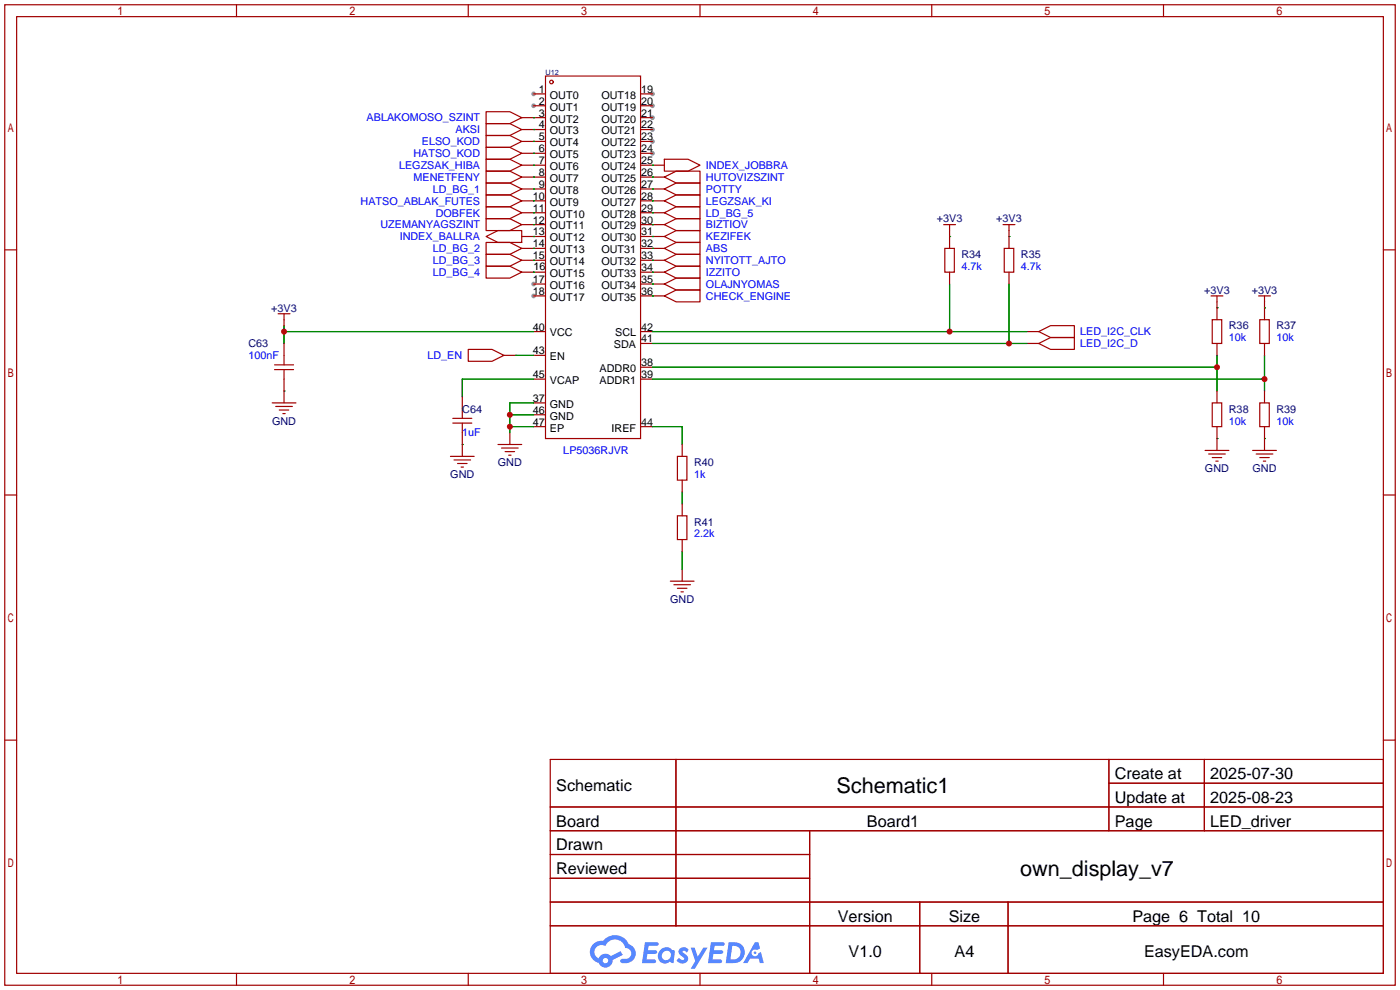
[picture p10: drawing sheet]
<svg xmlns="http://www.w3.org/2000/svg" width="299mm" height="212mm" viewBox="0 0 299 212" stroke-linecap="round" stroke-linejoin="round" font-family="sans-serif">
<g fill="#999">
<circle cx="114" cy="20.1" r=".51"/>
<circle cx="114" cy="22.6" r=".51"/>
<circle cx="114" cy="60.7" r=".51"/>
<circle cx="114" cy="63.2" r=".51"/>
<circle cx="139.4" cy="20.1" r=".51"/>
<circle cx="139.4" cy="22.6" r=".51"/>
<circle cx="139.4" cy="25.1" r=".51"/>
<circle cx="139.4" cy="27.7" r=".51"/>
<circle cx="139.4" cy="30.2" r=".51"/>
<circle cx="139.4" cy="32.8" r=".51"/>
</g>
<g fill="none" stroke="#a10000" stroke-width=".25">
<path d="M1 1h297.2v209.6h-297.2zM3.6 3.6h292.1v204.4h-292.1zM50.5 1v2.6M100.1 1v2.6M149.6 1v2.6M199.1 1v2.6M248.7 1v2.6M1 53.4h2.6M295.7 53.4h2.5M1 105.8h2.6M295.7 105.8h2.5M1 158.2h2.6"/>
<path d="M295.7 158.2h2.5M117.6 162.3h178.1v45.7h-178.1zM117.6 172.5h178.1M117.6 177.5h178.1M144.5 162.3v35.6M173 177.5v30.5M237 162.3v15.2M237 167.4h58.7M257.4 162.3v15.2M117.6 182.6h55.4M117.6 192.8h178.1M117.6 187.7h55.4"/>
<path d="M117.6 197.9h178.1M196.6 192.8v15.2M215.4 192.8v15.2M50.5 208v2.6M100.1 208v2.6M149.6 208v2.6M199.1 208v2.6M248.7 208v2.6"/>
</g>
<g fill="#5487ff">
<path d="M145.3 202.7a1.3 1.3 0 0 1 1.9 .3l-.4 .6a.54 .54 0 0 0-.9-.2l.1 .2a1.34 1.34 0 0 1 .9 1.8 1.47 1.47 0 0 1-2.3-.1l.5-.6 .8 .5a.31 .31 0 0 0 .4-.3 .31 .31 0 0 0-.3-.4 1.12 1.12 0 0 1-.7-1.8z"/>
<path d="M147.6 202.5h.9l.6 2 1.2-2h.9l-2.7 4.6h-.9l1-1.7z"/>
<path d="M137.8 201.4h1.7a1.31 1.31 0 0 1 1.2 .2 .4 .4 0 0 1-.3 .5l-1.8 .1-.1 .9h1.6a.4 .4 0 0 1 .4 .4 .4 .4 0 0 1-.5 .4h-1.6l-.2 1.2h1.4a.46 .46 0 0 1 .5 0 .46 .46 0 0 1 .1 .5l-.4 .2h-2.6z"/>
<path d="M151.9 201.4h1.7a1.32 1.32 0 0 1 1.2 .2 .39 .39 0 0 1-.3 .5l-1.8 .1-.1 .9h1.6a.4 .4 0 0 1 .4 .4 .4 .4 0 0 1-.4 .4h-1.7l-.2 1.2h1.4a.46 .46 0 0 1 .5 0 .46 .46 0 0 1 .1 .5l-.4 .2h-2.6z"/>
<path d="M161.3 201.4h.8l.3 1.3-.6 .4a.75 .75 0 0 0-1.1 .3 .75 .75 0 0 0 .5 1 .75 .75 0 0 0 .9-.7l.5-.2 .6 2.3h-.8l-.3-.9h-1.8l-.5 .9h-1z"/>
<path d="M155.7 201.4l-.6 4.4h1.5a2.27 2.27 0 0 0 2.6-2.2 2.27 2.27 0 0 0-2.7-2.2zM156.5 202.1a1.5 1.5 0 0 1 1.8 1.6 1.5 1.5 0 0 1-1.9 1.4h-.3z"/>
<path d="M141.2 203a1.6 1.6 0 0 0-.3 2.3 1.6 1.6 0 0 0 2.3 .2l.7 .3 .3-2.4-.1-.3-.5-.1a1.58 1.58 0 0 0-2.4 0zM141.8 203.5a.98 .98 0 0 1 1.6 .4 .98 .98 0 0 1-1.1 1.3 .94 .94 0 0 1-.9-.7 .94 .94 0 0 1 .4-1z"/>
<path d="M126.8 201.8a2.37 2.37 0 0 0 1.1 4 1.54 1.54 0 0 0 1.8 1 1.54 1.54 0 0 0 1.2-1.6l2.2-1.1-.5-.8-2 1a1.57 1.57 0 0 0-2.7 .5 1.5 1.5 0 0 1-.7-2.1 1.5 1.5 0 0 1 2.2-.5 2.23 2.23 0 0 1 2.3-1.4 2.23 2.23 0 0 1 2 1.8 1.16 1.16 0 0 1 1.2 1.1 1.16 1.16 0 0 1-1.1 1.2h-.7a.47 .47 0 0 0-.5 .4 .47 .47 0 0 0 .4 .5 2.17 2.17 0 0 0 2.5-.9 2.17 2.17 0 0 0-.3-2.7l-.8-.4a3.2 3.2 0 0 0-5.5-.7l-1.1 .1zM128.8 205.3a.6 .6 0 0 1 1.2 0 .6 .6 0 0 1-1.2 0z"/>
<circle cx="161.4" cy="203.6" r=".28"/>
</g>
<g fill="none" stroke="#a10000" stroke-width=".25">
<path d="M116.6 16.3h20.3v77.4h-20.3zM103.9 39.1h5.1l2.5 1.3-2.5 1.3h-5.1zM103.9 23.9h5.1l2.5 1.2-2.5 1.3h-5.1zM103.9 26.4h5.1l2.5 1.3-2.5 1.3h-5.1zM103.9 29h5.1l2.5 1.2-2.5 1.3h-5.1zM103.9 36.6h5.1l2.5 1.2-2.5 1.3h-5.1zM103.9 34h5.1l2.5 1.3-2.5 1.3h-5.1zM103.9 31.5h5.1l2.5 1.3-2.5 1.2h-5.1zM111.5 25.1h5.1M111.5 27.7h5.1M111.5 30.2h5.1M111.5 32.8h5.1"/>
<path d="M111.5 35.3h5.1M111.5 37.8h5.1M114 20.1h2.6M114 22.6h2.6M136.9 20.1h2.5M136.9 22.6h2.5M136.9 25.1h2.5M136.9 27.7h2.5M136.9 30.2h2.5M136.9 32.8h2.5M136.9 35.3h5.1M136.9 37.8h5.1"/>
<path d="M142 37.8l2.5-1.2h5.1v2.5h-5.1zM142 34h5.1l2.5 1.3-2.5 1.3h-5.1zM103.9 46.7h5.1l2.5 1.3-2.5 1.3h-5.1zM103.9 50.5l2.5-1.2h5.1v2.5h-5.1zM103.9 51.8h5.1l2.5 1.3-2.5 1.3h-5.1zM103.9 54.4h5.1l2.5 1.2-2.5 1.3h-5.1zM103.9 56.9h5.1l2.5 1.3-2.5 1.2h-5.1zM103.9 44.2h5.1l2.5 1.3-2.5 1.2h-5.1zM103.9 41.7h5.1l2.5 1.2-2.5 1.3h-5.1zM111.5 40.4h5.1M111.5 42.9h5.1M111.5 45.5h5.1"/>
<path d="M111.5 48h5.1M111.5 50.5h5.1M111.5 53.1h5.1M111.5 55.6h5.1M111.5 58.2h5.1M136.9 40.4h5.1M136.9 42.9h5.1M136.9 45.5h5.1M136.9 48h5.1M136.9 50.5h5.1M136.9 53.1h5.1M136.9 55.6h5.1"/>
<path d="M136.9 58.2h5.1M142 40.4l2.5-1.3h5.1v2.6h-5.1zM142 42.9l2.5-1.2h5.1v2.5h-5.1zM142 48l2.5-1.3h5.1v2.6h-5.1zM142 53.1l2.5-1.3h5.1v2.6h-5.1zM142 50.5l2.5-1.2h5.1v2.5h-5.1zM142 45.5l2.5-1.3h5.1v2.5h-5.1zM142 58.2l2.5-1.3h5.1v2.5h-5.1zM142 55.6l2.5-1.2h5.1v2.5h-5.1zM201.7 48h2.5M201.9 53.1h2.1v5.1h-2.1zM202.9 48v5.1"/>
<path d="M202.9 58.2v2.5M214.4 48h2.5M214.6 53.1h2.1v5.1h-2.1zM215.6 48v5.1M215.6 58.2v2.5M58.7 78h4M58.7 79h4M59.4 67.1h2.6M60.7 67.1v2.5M60.7 73.4v4.6M60.7 79v7.1M100.1 74.7h5.1l2.5 1.2-2.5 1.3h-5.1z"/>
<path d="M107.7 75.9h2.5M114 60.7h2.6M114 63.2h2.6M114 70.9h2.6M114 75.9h2.6M136.9 60.7h5.1M136.9 63.2h5.1M136.9 78.5h2.5M136.9 70.9h2.5M136.9 73.4h2.5M142 63.2l2.5-1.2h5.1v2.5h-5.1zM142 60.7l2.5-1.3h5.1v2.6h-5.1z"/>
<path d="M219.5 70.9h2.5M219.5 73.4h2.5M222 73.4l2.5-1.3h5.1v2.6h-5.1zM222 70.9l2.5-1.3h5.1v2.5h-5.1zM258.8 63.2h2.6M259.1 68.3h2v5.1h-2zM260.1 63.2v5.1M260.1 73.4v2.5M269 63.2h2.5M269.2 68.3h2.1v5.1h-2.1zM270.3 63.2v5.1M270.3 73.4v2.5"/>
<path d="M58.2 86.1h5M58.9 86.9h3.6M59.7 87.6h2M60.5 88.4h.5M96.3 97.5h5M96.8 90.4h4M96.8 89.4h4M97 98.3h3.6M97.8 99.1h2M98.6 99.8h.5M98.8 84.8v4.6M98.8 90.4v7.1"/>
<path d="M106.4 95h5.1M107.2 95.8h3.5M107.9 96.5h2.1M108.7 97.3h.5M109 92.5v2.5M114 86.1h2.6M114 81h2.6M114 91.2h2.6M114 88.6h2.6M136.9 81h2.5M136.9 91.2h2.5M144.8 97.5h2v5.1h-2z"/>
<path d="M145.8 95v2.5M257.6 96.3h5M258.3 97h3.6M259.1 86.1h2v5.1h-2zM259.1 97.8h2M259.8 98.6h.5M260.1 83.6v2.5M260.1 91.2v5.1M267.7 96.3h5.1M268.5 97h3.5M269.2 86.1h2.1v5.1h-2.1zM269.2 97.8h2.1"/>
<path d="M270 98.6h.5M270.3 83.6v2.5M270.3 91.2v5.1M144.8 110.2h2v5.1h-2zM145.8 102.6v2.6M145.8 107.7v2.5M145.8 115.3v2.6M143.3 124.2h5M144 125h3.6M144.8 125.7h2M145.5 126.5h.5M145.8 121.7v2.5"/>
<circle cx="117.9" cy="17.5" r=".38"/>
</g>
<g fill="none" stroke="#008700" stroke-width=".25">
<path d="M114 27.7h.1M114 30.2h.1M114 32.8h.1M114 35.3h.1M114 37.8h.1M114 25.1h.1M139.4 37.8h.1M139.4 35.3h.1M114 50.5h.1M114 48h.1M114 40.4h.1M114 45.5h.1"/>
<path d="M114 42.9h.1M114 53.1h.1M114 55.6h.1M114 58.2h.1M139.4 53.1h.1M139.4 50.5h.1M139.4 48h.1M139.4 40.4h.1M139.4 55.6h.1M139.4 42.9h.1M139.4 45.5h.1M139.4 58.2h.1"/>
<path d="M202.9 50.5h.1M215.6 50.5h.1M60.7 69.6v3.8M60.7 70.9h53.3M110.2 75.9h3.8M139.4 63.2h.1M139.4 60.7h.1M139.4 70.9h80.1M139.4 73.4h80.1M139.4 78.5h120.7M202.9 60.7v10.2M215.6 60.7v12.7"/>
<path d="M260.1 65.8h.1M260.1 75.9v7.7M270.3 65.8h.1M270.3 75.9v7.7M60.7 83.6h.1M98.8 95h.1M109 88.6h5M109 91.2h5M114 81h-15.2v3.8M114 86.1h-5v6.4M139.4 81h130.9M139.4 91.2h6.4v3.8"/>
<path d="M260.1 93.7h.1M270.3 93.7h.1M145.8 105.2v2.5M145.8 117.9v3.8"/>
</g>
<g fill="#c00">
<circle cx="60.7" cy="70.9" r=".63"/>
<circle cx="109" cy="91.2" r=".63"/>
<circle cx="109" cy="88.6" r=".63"/>
<circle cx="215.6" cy="73.4" r=".63"/>
<circle cx="202.9" cy="70.9" r=".63"/>
<circle cx="270.3" cy="81" r=".63"/>
<circle cx="260.1" cy="78.5" r=".63"/>
</g>
<g font-size="4.6">
<text x="178.8" y="169.4">Schematic1</text>
<text x="218" y="187.2">own_display_v7</text>
</g>
<g font-size="3.5">
<text x="238.3" y="166.5">Create at</text>
<text x="258.7" y="166.5">2025-07-30</text>
<text x="118.9" y="169.1">Schematic</text>
<text x="238.3" y="171.6">Update at</text>
<text x="258.7" y="171.6">2025-08-23</text>
<text x="118.9" y="176.7">Board</text>
<text x="185.3" y="176.7">Board1</text>
<text x="238.3" y="176.7">Page</text>
<text x="258.7" y="176.7">LED_driver</text>
<text x="118.9" y="181.8">Drawn</text>
<text x="118.9" y="186.8">Reviewed</text>
<text x="179.1" y="197">Version</text>
<text x="202.8" y="197">Size</text>
<text x="242" y="197">Page 6 Total 10</text>
<text x="181.4" y="204.6">V1.0</text>
<text x="204" y="204.6">A4</text>
<text x="244.5" y="204.6">EasyEDA.com</text>
</g>
<g font-size="2.3">
<text x="115.2" y="19.8">1</text>
<text x="115.2" y="22.4">2</text>
<text x="117.5" y="21.1">OUT0</text>
<text x="117.5" y="23.6">OUT1</text>
<text x="128.5" y="21.1">OUT18</text>
<text x="128.5" y="23.6">OUT19</text>
<text x="137" y="19.8">19</text>
<text x="137" y="22.4">20</text>
<text x="115.2" y="24.9">3</text>
<text x="115.2" y="27.5">4</text>
<text x="115.2" y="30">5</text>
<text x="117.5" y="26.2">OUT2</text>
<text x="117.5" y="28.7">OUT3</text>
<text x="128.5" y="26.2">OUT20</text>
<text x="128.5" y="28.7">OUT21</text>
<text x="137" y="24.9">21</text>
<text x="137" y="27.5">22</text>
<text x="137" y="30">23</text>
<text x="115.2" y="32.5">6</text>
<text x="115.2" y="35.1">7</text>
<text x="117.5" y="31.3">OUT4</text>
<text x="117.5" y="33.8">OUT5</text>
<text x="128.5" y="31.3">OUT22</text>
<text x="128.5" y="33.8">OUT23</text>
<text x="137" y="32.5">24</text>
<text x="137" y="35.1">25</text>
<text x="115.2" y="37.6">8</text>
<text x="115.2" y="40.2">9</text>
<text x="117.5" y="36.3">OUT6</text>
<text x="117.5" y="38.9">OUT7</text>
<text x="117.5" y="41.4">OUT8</text>
<text x="128.5" y="36.3">OUT24</text>
<text x="128.5" y="38.9">OUT25</text>
<text x="128.5" y="41.4">OUT26</text>
<text x="137" y="37.6">26</text>
<text x="137" y="40.2">27</text>
<text x="113.9" y="42.7">10</text>
<text x="113.9" y="45.2">11</text>
<text x="113.9" y="47.8">12</text>
<text x="117.5" y="44">OUT9</text>
<text x="117.5" y="46.5">OUT10</text>
<text x="128.5" y="44">OUT27</text>
<text x="128.5" y="46.5">OUT28</text>
<text x="137" y="42.7">28</text>
<text x="137" y="45.2">29</text>
<text x="137" y="47.8">30</text>
<text x="113.9" y="50.3">13</text>
<text x="113.9" y="52.9">14</text>
<text x="117.5" y="49">OUT11</text>
<text x="117.5" y="51.6">OUT12</text>
<text x="128.5" y="49">OUT29</text>
<text x="128.5" y="51.6">OUT30</text>
<text x="137" y="50.3">31</text>
<text x="137" y="52.9">32</text>
<text x="113.9" y="55.4">15</text>
<text x="114" y="57.7">16</text>
<text x="117.5" y="54.1">OUT13</text>
<text x="117.5" y="56.7">OUT14</text>
<text x="117.5" y="59.2">OUT15</text>
<text x="128.5" y="54.1">OUT31</text>
<text x="128.5" y="56.7">OUT32</text>
<text x="128.5" y="59.2">OUT33</text>
<text x="137" y="55.4">33</text>
<text x="137" y="57.9">34</text>
<text x="113.9" y="60.5">17</text>
<text x="113.9" y="63">18</text>
<text x="117.5" y="61.7">OUT16</text>
<text x="117.5" y="64.3">OUT17</text>
<text x="128.5" y="61.7">OUT34</text>
<text x="128.5" y="64.3">OUT35</text>
<text x="137" y="60.5">35</text>
<text x="137" y="63">36</text>
<text x="113.9" y="70.6">40</text>
<text x="117.5" y="71.9">VCC</text>
<text x="131.5" y="71.9">SCL</text>
<text x="137" y="70.6">42</text>
<text x="113.9" y="75.7">43</text>
<text x="117.5" y="77">EN</text>
<text x="131.2" y="74.4">SDA</text>
<text x="137" y="73.2">41</text>
<text x="113.9" y="80.8">45</text>
<text x="117.5" y="82.1">VCAP</text>
<text x="128.1" y="79.5">ADDR0</text>
<text x="128.1" y="82.1">ADDR1</text>
<text x="137" y="78.3">38</text>
<text x="137" y="80.8">39</text>
<text x="113.9" y="85.9">37</text>
<text x="113.9" y="88.4">46</text>
<text x="117.5" y="87.1">GND</text>
<text x="117.5" y="89.7">GND</text>
<text x="113.9" y="91">47</text>
<text x="117.5" y="92.2">EP</text>
<text x="130.7" y="92.2">IREF</text>
<text x="137" y="91">44</text>
</g>
<g font-size="2.3" fill="#00f">
<text x="78.4" y="26">ABLAKOMOSO_SZINT</text>
<text x="97.4" y="28.5">AKSI</text>
<text x="88.4" y="33.6">HATSO_KOD</text>
<text x="90.2" y="31">ELSO_KOD</text>
<text x="85.3" y="36.1">LEGZSAK_HIBA</text>
<text x="88.4" y="38.7">MENETFENY</text>
<text x="92.5" y="41.2">LD_BG_1</text>
<text x="150.9" y="41.2">POTTY</text>
<text x="150.9" y="38.7">HUTOVIZSZINT</text>
<text x="150.9" y="36.1">INDEX_JOBBRA</text>
<text x="77.1" y="43.7">HATSO_ABLAK_FUTES</text>
<text x="93.1" y="46.3">DOBFEK</text>
<text x="150.9" y="43.7">LEGZSAK_KI</text>
<text x="150.9" y="46.3">LD_BG_5</text>
<text x="81.3" y="48.8">UZEMANYAGSZINT</text>
<text x="85.4" y="51.4">INDEX_BALLRA</text>
<text x="92.5" y="53.9">LD_BG_2</text>
<text x="150.9" y="48.8">BIZTIOV</text>
<text x="150.9" y="53.9">ABS</text>
<text x="150.9" y="51.4">KEZIFEK</text>
<text x="92.5" y="56.4">LD_BG_3</text>
<text x="92.5" y="59">LD_BG_4</text>
<text x="150.9" y="59">IZZITO</text>
<text x="150.9" y="56.4">NYITOTT_AJTO</text>
<text x="205.5" y="57.7">4.7k</text>
<text x="218.2" y="57.7">4.7k</text>
<text x="150.9" y="64.1">CHECK_ENGINE</text>
<text x="150.9" y="61.5">OLAJNYOMAS</text>
<text x="230.9" y="71.7">LED_I2C_CLK</text>
<text x="53.1" y="76.8">100nF</text>
<text x="91.4" y="76.8">LD_EN</text>
<text x="230.9" y="74.2">LED_I2C_D</text>
<text x="262.6" y="72.9">10k</text>
<text x="272.8" y="72.9">10k</text>
<text x="98.8" y="93.3">1uF</text>
<text x="262.6" y="90.7">10k</text>
<text x="272.8" y="90.7">10k</text>
<text x="120.4" y="97.1">LP5036RJVR</text>
<text x="148.3" y="102.2">1k</text>
<text x="148.3" y="114.9">2.2k</text>
</g>
<g font-size="2.3" fill="#000080">
<text x="200.2" y="47.5">+3V3</text>
<text x="212.9" y="47.5">+3V3</text>
<text x="205.5" y="55.2">R34</text>
<text x="218.2" y="55.2">R35</text>
<text x="257.4" y="62.8">+3V3</text>
<text x="267.5" y="62.8">+3V3</text>
<text x="58" y="66.6">+3V3</text>
<text x="262.6" y="70.4">R36</text>
<text x="272.8" y="70.4">R37</text>
<text x="53.1" y="74.2">C63</text>
<text x="98.8" y="88.2">C64</text>
<text x="262.6" y="88.2">R38</text>
<text x="272.8" y="88.2">R39</text>
<text x="58.1" y="90.7">GND</text>
<text x="106.4" y="99.6">GND</text>
<text x="148.3" y="99.6">R40</text>
<text x="257.5" y="100.9">GND</text>
<text x="267.7" y="100.9">GND</text>
<text x="96.2" y="102.2">GND</text>
<text x="148.3" y="112.3">R41</text>
<text x="143.2" y="128.8">GND</text>
</g>
<text font-size="1.6" fill="#000080" x="116.6" y="15.9">U12</text>
</svg>
